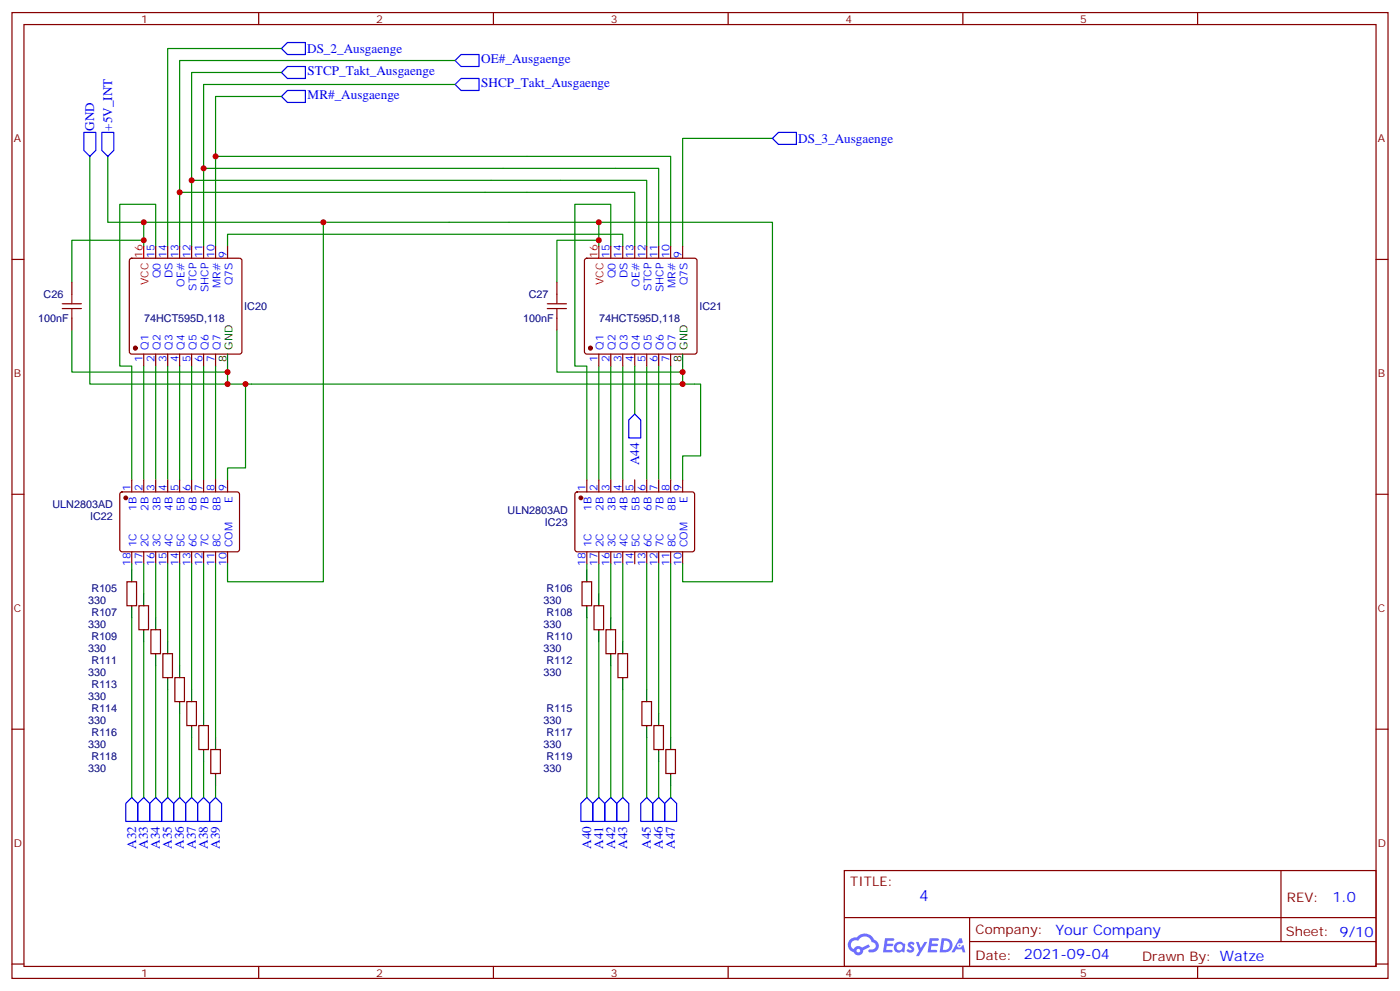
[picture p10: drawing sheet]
<svg xmlns="http://www.w3.org/2000/svg" width="412mm" height="292mm" viewBox="0 0 412 292" stroke-linecap="round" stroke-linejoin="round" font-family="sans-serif">
<g fill="none" stroke="#870000" stroke-width=".35">
<path d="M3.5 3.7h405.4v284.3h-405.4zM7.1 7.2h398.2v277.3h-398.2zM76.2 3.7v3.5M145.3 3.7v3.5M214.5 3.7v3.5M283.6 3.7v3.5M352.8 3.7v3.5M3.5 76.4h3.6M405.3 76.4h3.6M3.5 145.5h3.6M405.3 145.5h3.6M3.5 214.7h3.6"/>
<path d="M405.3 214.7h3.6M248.7 256.3h156.6v28.2h-156.6zM377.3 256.3v20.9M248.7 270.1h156.5M285.6 277.2h119.6M285.6 270.1v14.2M3.5 283.8h3.6M76.2 284.5v3.5M145.3 284.5v3.5M214.5 284.5v3.5M283.6 284.5v3.5M352.8 284.5v3.5"/>
<path d="M405.3 283.8h3.6"/>
</g>
<g fill="#5487ff">
<path d="M267.7 277.5a1.22 1.22 0 0 1 1.7 .2l-.4 .6a.47 .47 0 0 0-.3-.4 .47 .47 0 0 0-.5 .2l.1 .2a1.14 1.14 0 0 1 .8 1.8 1.14 1.14 0 0 1-1.9 0l-.2-.2 .5-.6 .7 .5a.29 .29 0 0 0 .3-.3 .29 .29 0 0 0-.2-.3 1.04 1.04 0 0 1-.6-1.7z"/>
<path d="M260.7 276.2h2.4l.3 .2-.2 .5-1.8 .1-.1 .8h1.5l.3 .4-.3 .4h-1.6l-.2 1.1h1.7l.2 .3-.2 .3-2.6 .1z"/>
<path d="M273.8 276.2h2.4l.3 .2-.1 .5-1.8 .1-.2 .8h1.6l.3 .4-.4 .4-1.6-.1-.1 1.1 1.7 .1 .2 .3-.2 .3-2.6 .1z"/>
<path d="M282.6 276.2h.7l.3 1.3-.6 .3a.69 .69 0 0 0-1 .3 .69 .69 0 0 0 .4 .9 .69 .69 0 0 0 .9-.6l.5-.2 .6 2.2h-.8l-.2-.9h-1.8l-.5 .9h-.8z"/>
<path d="M269.8 277.3h.8l.6 1.8 1.1-1.8h.9l-2.6 4.2h-.8l.9-1.5z"/>
<path d="M277.4 276.2l-.6 4.2h1.3a2.11 2.11 0 0 0 2.5-2.1 2.11 2.11 0 0 0-2.5-2.1zM278.1 277a1.39 1.39 0 0 1 1.7 1.4 1.39 1.39 0 0 1-1.8 1.2h-.3z"/>
<path d="M263.7 277.8a1.54 1.54 0 0 0-.1 2.2 1.54 1.54 0 0 0 2.2 .1l.6 .3 .3-2.3-.2-.3h-.4a1.49 1.49 0 0 0-2.4 0zM264 278.8a.94 .94 0 0 1 1.8 0 .94 .94 0 0 1-1.8 0z"/>
<path d="M250.4 276.6a2.18 2.18 0 0 0 1.1 3.7 1.44 1.44 0 0 0 1.6 .9 1.44 1.44 0 0 0 1.2-1.4l2-1.1-.5-.7-1.9 1a1.47 1.47 0 0 0-2.4 .4 1.39 1.39 0 0 1-.7-1.9 1.39 1.39 0 0 1 2-.5 2.12 2.12 0 0 1 2.2-1.3 2.12 2.12 0 0 1 1.9 1.7 1.14 1.14 0 0 1 1.1 1.4 1.14 1.14 0 0 1-1.7 .7 .43 .43 0 0 0-.5 .4 .43 .43 0 0 0 .4 .5 1.98 1.98 0 0 0 2.5-1.2 1.98 1.98 0 0 0-1.2-2.6 3.1 3.1 0 0 0-5.3-.6l-.9 .1zM252.3 279.9a.55 .55 0 0 1 1.1 0 .55 .55 0 0 1-1.1 0z"/>
<circle cx="282.6" cy="278.3" r=".26"/>
</g>
<g fill="none" stroke="#008700" stroke-width=".35">
<path d="M82.9 14.3h-33.5v58.2M134.1 17.8h-81.2v54.7M82.9 21.3h-26.5v51.2M82.9 28.4h-19.4v44.1M134.1 24.9h-74.1v47.6M26.5 46v67.1h174.6v-5.3M31.7 46v19.4h10.6v7.1M52.9 56.6h134.1v15.9M56.4 53.1h134.1v19.4M60 49.6h134v22.9M63.5 46h134.1v26.5M227.5 40.7h-26.4v31.8"/>
<path d="M42.3 65.4h134.1v7.1M42.3 70.7h-21.1v12.4M45.9 72.5v-12.4h-10.6v47.7h3.5v33.5M67 72.5v-3.5h116.4v3.5M95.2 65.4v105.9h-28.2v-5.3M176.4 70.7h-12.4v12.4M176.4 65.4h51.1v105.9h-26.4v-5.3M179.9 72.5v-12.4h-10.6v47.7h3.6v33.5M21.2 97.2v12.3h45.8M164 97.2v12.3h37.1M42.3 107.8v33.5M45.9 107.8v33.5"/>
<path d="M49.4 107.8v33.5M52.9 107.8v33.5M56.4 107.8v33.5M60 107.8v33.5M63.5 107.8v33.5M67 107.8v5.3M72.3 113.1v24.7h-5.3v3.5M176.4 107.8v33.5M179.9 107.8v33.5M183.4 107.8v33.5M187 107.8v14.1M190.5 107.8v33.5"/>
<path d="M194 107.8v33.5M197.6 107.8v33.5M201.1 113.1h5.3v21.1h-5.3v7.1M38.8 166v1.7M42.3 166v8.8M45.9 166v15.9M49.4 166v22.9M52.9 166v30M56.4 166v37M60 166v44.1M63.5 166v51.1M172.9 166v1.7"/>
<path d="M176.4 166v8.8M179.9 166v15.9M183.4 166v22.9M190.5 166v37M194 166v44.1M197.6 166v51.1M38.8 181.9v52.9M42.3 188.9v45.9M45.9 196v38.8M172.9 181.9v52.9M176.4 188.9v45.9M179.9 196v38.8"/>
<path d="M49.4 203v31.8M52.9 210.1v24.7M56.4 217.1v17.7M183.4 203v31.8M190.5 217.1v17.7M60 224.2v10.6M63.5 231.2v3.6M194 224.2v10.6M197.6 231.2v3.6"/>
</g>
<g fill="none" stroke="#00f" stroke-width=".35">
<path d="M84.7 12.5h5.3v3.6h-5.3l-1.8-1.8zM84.7 19.6h5.3v3.5h-5.3l-1.8-1.8zM135.8 16.1h5.3v3.5h-5.3l-1.7-1.8zM24.7 39h3.5v5.3l-1.7 1.7-1.8-1.7zM30 39h3.5v5.3l-1.8 1.7-1.7-1.7zM82.9 28.4l1.8-1.8h5.3v3.6h-5.3zM134.1 24.9l1.7-1.8h5.3v3.5h-5.3zM227.5 40.7l1.8-1.7h5.3v3.5h-5.3zM187 121.9l1.7 1.7v5.3h-3.5v-5.3zM38.8 234.8l1.8 1.7v5.3h-3.6v-5.3zM42.3 234.8l1.8 1.7v5.3h-3.5v-5.3zM45.9 234.8l1.7 1.7v5.3h-3.5v-5.3z"/>
<path d="M47.6 236.5l1.8-1.7 1.8 1.7v5.3h-3.6zM51.2 236.5l1.7-1.7 1.8 1.7v5.3h-3.5zM56.4 234.8l1.8 1.7v5.3h-3.5v-5.3zM60 234.8l1.7 1.7v5.3h-3.5v-5.3zM63.5 234.8l1.8 1.7v5.3h-3.6v-5.3zM172.9 234.8l1.7 1.7v5.3h-3.5v-5.3zM174.6 236.5l1.8-1.7 1.8 1.7v5.3h-3.6zM179.9 234.8l1.8 1.7v5.3h-3.5v-5.3zM183.4 234.8l1.8 1.7v5.3h-3.5v-5.3zM190.5 234.8l1.8 1.7v5.3h-3.6v-5.3zM192.3 236.5l1.7-1.7 1.8 1.7v5.3h-3.5zM197.6 234.8l1.7 1.7v5.3h-3.5v-5.3z"/>
</g>
<g fill="#870000" stroke="#870000" stroke-width=".35">
<circle cx="39.9" cy="102.5" r=".53"/>
<circle cx="173.9" cy="102.5" r=".53"/>
<circle cx="37" cy="146.6" r=".53"/>
<circle cx="171.1" cy="146.6" r=".53"/>
</g>
<g fill="none" stroke="#870000" stroke-width=".35">
<path d="M38.3 76.2l.5-.2h31.8l.5 .2 .2 .5v26.8l-.3 .5-.4 .2h-31.8l-.5-.2-.2-.5v-26.8zM45.9 72.5v3.5M49.4 72.5v3.5M52.9 72.5v3.5M56.4 72.5v3.5M60 72.5v3.5M63.5 72.5v3.5M67 72.5v3.5M172.4 76.2l.5-.2h31.7l.5 .2 .2 .5v26.8l-.2 .5-.5 .2h-31.7l-.5-.2-.2-.5v-26.8zM179.9 72.5v3.5M183.4 72.5v3.5M187 72.5v3.5"/>
<path d="M190.5 72.5v3.5M194 72.5v3.5M197.6 72.5v3.5M201.1 72.5v3.5M21.2 83.1v3.5M21.2 93.7v3.5M164 83.1v3.5M164 93.7v3.5M42.3 104.2v3.6M45.9 104.2v3.6M49.4 104.2v3.6M52.9 104.2v3.6"/>
<path d="M56.4 104.2v3.6M60 104.2v3.6M63.5 104.2v3.6M176.4 104.2v3.6M179.9 104.2v3.6M183.4 104.2v3.6M187 104.2v3.6M190.5 104.2v3.6M194 104.2v3.6M197.6 104.2v3.6M35.5 145l.5-.2 34.1 .1 .5 .6-.1 16.5-.7 .5-34.1-.1-.4-.7v-16.2zM38.8 141.3v3.5"/>
<path d="M42.3 141.3v3.5M45.9 141.3v3.5M49.4 141.3v3.5M52.9 141.3v3.5M56.4 141.3v3.5M60 141.3v3.5M63.5 141.3v3.5M67 141.3v3.5M169.6 145l.4-.2 34.2 .1 .4 .6-.1 16.5-.6 .5-34.1-.1-.5-.7v-16.2zM172.9 141.3v3.5M176.4 141.3v3.5M179.9 141.3v3.5"/>
<path d="M183.4 141.3v3.5M187 141.3v3.5M190.5 141.3v3.5M194 141.3v3.5M197.6 141.3v3.5M201.1 141.3v3.5M37.4 171.3h2.8v7h-2.8zM38.8 162.5v3.5M40.9 178.3h2.8v7.1h-2.8zM42.3 162.5v3.5M45.9 162.5v3.5M49.4 162.5v3.5"/>
<path d="M52.9 162.5v3.5M56.4 162.5v3.5M60 162.5v3.5M63.5 162.5v3.5M67 162.5v3.5M171.4 171.3h2.9v7h-2.9zM172.9 162.5v3.5M175 178.3h2.8v7.1h-2.8zM176.4 162.5v3.5M179.9 162.5v3.5M183.4 162.5v3.5M187 162.5v3.5"/>
<path d="M190.5 162.5v3.5M194 162.5v3.5M197.6 162.5v3.5M201.1 162.5v3.5M44.4 185.4h2.9v7h-2.9zM48 192.4h2.8v7.1h-2.8zM51.5 199.5h2.8v7.1h-2.8zM178.5 185.4h2.8v7h-2.8zM182 192.4h2.9v7.1h-2.9zM55 206.6h2.9v7h-2.9zM58.6 213.6h2.8v7.1h-2.8zM189.1 206.6h2.8v7h-2.8z"/>
<path d="M192.6 213.6h2.8v7.1h-2.8zM62.1 220.7h2.8v7h-2.8zM196.1 220.7h2.9v7h-2.9z"/>
</g>
<g fill="none" stroke="#000" stroke-width=".35">
<path d="M67 104.2v3.6M201.1 104.2v3.6M38.8 167.7v3.6M38.8 178.3v3.6M42.3 174.8v3.5M172.9 167.7v3.6M172.9 178.3v3.6M176.4 174.8v3.5M42.3 185.4v3.5M45.9 181.9v3.5M45.9 192.4v3.6M49.4 188.9v3.5"/>
<path d="M49.4 199.5v3.5M52.9 196v3.5M176.4 185.4v3.5M179.9 181.9v3.5M179.9 192.4v3.6M183.4 188.9v3.5M183.4 199.5v3.5M52.9 206.6v3.5M56.4 203v3.6M56.4 213.6v3.5M60 210.1v3.5M63.5 217.1v3.6"/>
<path d="M190.5 203v3.6M190.5 213.6v3.5M194 210.1v3.5M197.6 217.1v3.6M60 220.7v3.5M63.5 227.7v3.5M194 220.7v3.5M197.6 227.7v3.5"/>
</g>
<path d="M42.3 72.5v3.5M176.4 72.5v3.5" fill="none" stroke="#f00" stroke-width=".35"/>
<path d="M18.3 89.4h5.7M18.3 90.8h5.7M21.2 86.6v2.8M21.2 90.8v2.9M161.2 89.4h5.7M161.2 90.8h5.7M164 86.6v2.8M164 90.8v2.9" fill="none" stroke="#a10000" stroke-width=".35"/>
<g fill="#c00">
<circle cx="42.3" cy="65.4" r=".88"/>
<circle cx="52.9" cy="56.6" r=".88"/>
<circle cx="56.4" cy="53.1" r=".88"/>
<circle cx="60" cy="49.6" r=".88"/>
<circle cx="63.5" cy="46" r=".88"/>
<circle cx="67" cy="113.1" r=".88"/>
<circle cx="72.3" cy="113.1" r=".88"/>
<circle cx="42.3" cy="70.7" r=".88"/>
<circle cx="67" cy="109.5" r=".88"/>
<circle cx="176.4" cy="70.7" r=".88"/>
<circle cx="201.1" cy="109.5" r=".88"/>
<circle cx="201.1" cy="113.1" r=".88"/>
<circle cx="176.4" cy="65.4" r=".88"/>
<circle cx="95.3" cy="65.4" r=".88"/>
</g>
<text font-size="4.6" fill="#00f" x="270.8" y="265.3">4</text>
<g font-size="4.2" fill="#00f">
<text x="392.5" y="265.6">1.0</text>
<text x="310.9" y="275.1">Your Company</text>
<text x="301.6" y="282.4">2021-09-04</text>
</g>
<g font-size="3.9" fill="#00f">
<text x="90.5" y="15.6">DS_2_Ausgaenge</text>
<text x="90.6" y="22.2">STCP_Takt_Ausgaenge</text>
<text x="141.8" y="18.7">OE#_Ausgaenge</text>
<text x="90.6" y="29.2">MR#_Ausgaenge</text>
<text x="141.8" y="25.7">SHCP_Takt_Ausgaenge</text>
<text x="27.8" y="38.5" transform="rotate(-90 27.8 38.5)">GND</text>
<text x="33.1" y="38.5" transform="rotate(-90 33.1 38.5)">+5V_INT</text>
<text x="235.1" y="42">DS_3_Ausgaenge</text>
<text x="188.2" y="136.9" transform="rotate(-90 188.2 136.9)">A44</text>
<text x="40.1" y="249.8" transform="rotate(-90 40.1 249.8)">A32</text>
<text x="43.6" y="249.8" transform="rotate(-90 43.6 249.8)">A33</text>
<text x="47.1" y="249.8" transform="rotate(-90 47.1 249.8)">A34</text>
<text x="50.6" y="249.8" transform="rotate(-90 50.6 249.8)">A35</text>
<text x="54.2" y="249.8" transform="rotate(-90 54.2 249.8)">A36</text>
<text x="57.7" y="249.8" transform="rotate(-90 57.7 249.8)">A37</text>
<text x="61.2" y="249.8" transform="rotate(-90 61.2 249.8)">A38</text>
<text x="64.8" y="249.8" transform="rotate(-90 64.8 249.8)">A39</text>
<text x="174.1" y="249.8" transform="rotate(-90 174.1 249.8)">A40</text>
<text x="177.6" y="249.8" transform="rotate(-90 177.6 249.8)">A41</text>
<text x="181.2" y="249.8" transform="rotate(-90 181.2 249.8)">A42</text>
<text x="184.7" y="249.8" transform="rotate(-90 184.7 249.8)">A43</text>
<text x="191.8" y="249.8" transform="rotate(-90 191.8 249.8)">A45</text>
<text x="195.3" y="249.8" transform="rotate(-90 195.3 249.8)">A46</text>
<text x="198.8" y="249.8" transform="rotate(-90 198.8 249.8)">A47</text>
</g>
<g font-size="3.9" fill="#800">
<text x="250.5" y="260.9">TITLE:</text>
<text x="379.1" y="265.6">REV:</text>
<text x="287.4" y="275.1">Company:</text>
<text x="378.7" y="275.7">Sheet: 9/10</text>
<text x="287.4" y="282.8">Date:</text>
<text x="336.4" y="282.8">Drawn By: Watze</text>
</g>
<g font-size="3.2" fill="#800">
<text x="41.6" y="6.7">1</text>
<text x="110.8" y="6.7">2</text>
<text x="179.9" y="6.7">3</text>
<text x="249.1" y="6.7">4</text>
<text x="318.2" y="6.7">5</text>
<text x="4.1" y="41.8">A</text>
<text x="405.9" y="41.8">A</text>
<text x="4.1" y="110.9">B</text>
<text x="405.9" y="110.9">B</text>
<text x="4.1" y="180.1">C</text>
<text x="405.9" y="180.1">C</text>
<text x="4.1" y="249.2">D</text>
<text x="405.9" y="249.2">D</text>
<text x="41.6" y="287.5">1</text>
<text x="110.8" y="287.5">2</text>
<text x="179.9" y="287.5">3</text>
<text x="249.1" y="287.5">4</text>
<text x="318.2" y="287.5">5</text>
</g>
<g font-size="3.2" fill="#f00">
<text x="42" y="75.8" transform="rotate(-90 42 75.8)">16</text>
<text x="176" y="75.8" transform="rotate(-90 176 75.8)">16</text>
<text x="43.7" y="83.9" transform="rotate(-90 43.7 83.9)">VCC</text>
<text x="177.8" y="83.9" transform="rotate(-90 177.8 83.9)">VCC</text>
</g>
<g font-size="3.2" fill="#00f">
<text x="45.5" y="75.8" transform="rotate(-90 45.5 75.8)">15</text>
<text x="49" y="75.8" transform="rotate(-90 49 75.8)">14</text>
<text x="52.6" y="75.8" transform="rotate(-90 52.6 75.8)">13</text>
<text x="56.1" y="75.8" transform="rotate(-90 56.1 75.8)">12</text>
<text x="59.6" y="75.8" transform="rotate(-90 59.6 75.8)">11</text>
<text x="63.1" y="75.8" transform="rotate(-90 63.1 75.8)">10</text>
<text x="66.7" y="75.8" transform="rotate(-90 66.7 75.8)">9</text>
<text x="179.6" y="75.8" transform="rotate(-90 179.6 75.8)">15</text>
<text x="183.1" y="75.8" transform="rotate(-90 183.1 75.8)">14</text>
<text x="186.6" y="75.8" transform="rotate(-90 186.6 75.8)">13</text>
<text x="190.1" y="75.8" transform="rotate(-90 190.1 75.8)">12</text>
<text x="193.7" y="75.8" transform="rotate(-90 193.7 75.8)">11</text>
<text x="197.2" y="75.8" transform="rotate(-90 197.2 75.8)">10</text>
<text x="200.7" y="75.8" transform="rotate(-90 200.7 75.8)">9</text>
<text x="47.3" y="81.8" transform="rotate(-90 47.3 81.8)">Q0</text>
<text x="50.8" y="81.9" transform="rotate(-90 50.8 81.9)">DS</text>
<text x="181.3" y="81.8" transform="rotate(-90 181.3 81.8)">Q0</text>
<text x="184.9" y="81.9" transform="rotate(-90 184.9 81.9)">DS</text>
<text x="54.3" y="84.4" transform="rotate(-90 54.3 84.4)">OE#</text>
<text x="57.9" y="85.6" transform="rotate(-90 57.9 85.6)">STCP</text>
<text x="61.4" y="86" transform="rotate(-90 61.4 86)">SHCP</text>
<text x="64.9" y="84.8" transform="rotate(-90 64.9 84.8)">MR#</text>
<text x="68.4" y="84" transform="rotate(-90 68.4 84)">Q7S</text>
<text x="188.4" y="84.4" transform="rotate(-90 188.4 84.4)">OE#</text>
<text x="191.9" y="85.6" transform="rotate(-90 191.9 85.6)">STCP</text>
<text x="195.4" y="86" transform="rotate(-90 195.4 86)">SHCP</text>
<text x="199" y="84.8" transform="rotate(-90 199 84.8)">MR#</text>
<text x="202.5" y="84" transform="rotate(-90 202.5 84)">Q7S</text>
<text x="42" y="106.4" transform="rotate(-90 42 106.4)">1</text>
<text x="43.7" y="102.9" transform="rotate(-90 43.7 102.9)">Q1</text>
<text x="45.5" y="106.4" transform="rotate(-90 45.5 106.4)">2</text>
<text x="47.3" y="102.9" transform="rotate(-90 47.3 102.9)">Q2</text>
<text x="49" y="106.4" transform="rotate(-90 49 106.4)">3</text>
<text x="50.8" y="102.9" transform="rotate(-90 50.8 102.9)">Q3</text>
<text x="52.6" y="106.4" transform="rotate(-90 52.6 106.4)">4</text>
<text x="54.3" y="102.9" transform="rotate(-90 54.3 102.9)">Q4</text>
<text x="56.1" y="106.4" transform="rotate(-90 56.1 106.4)">5</text>
<text x="57.9" y="102.9" transform="rotate(-90 57.9 102.9)">Q5</text>
<text x="59.6" y="106.4" transform="rotate(-90 59.6 106.4)">6</text>
<text x="61.4" y="102.9" transform="rotate(-90 61.4 102.9)">Q6</text>
<text x="63.1" y="106.4" transform="rotate(-90 63.1 106.4)">7</text>
<text x="64.9" y="102.9" transform="rotate(-90 64.9 102.9)">Q7</text>
<text x="176" y="106.4" transform="rotate(-90 176 106.4)">1</text>
<text x="177.8" y="102.9" transform="rotate(-90 177.8 102.9)">Q1</text>
<text x="179.6" y="106.4" transform="rotate(-90 179.6 106.4)">2</text>
<text x="181.3" y="102.9" transform="rotate(-90 181.3 102.9)">Q2</text>
<text x="183.1" y="106.4" transform="rotate(-90 183.1 106.4)">3</text>
<text x="184.9" y="102.9" transform="rotate(-90 184.9 102.9)">Q3</text>
<text x="186.6" y="106.4" transform="rotate(-90 186.6 106.4)">4</text>
<text x="188.4" y="102.9" transform="rotate(-90 188.4 102.9)">Q4</text>
<text x="190.1" y="106.4" transform="rotate(-90 190.1 106.4)">5</text>
<text x="191.9" y="102.9" transform="rotate(-90 191.9 102.9)">Q5</text>
<text x="193.7" y="106.4" transform="rotate(-90 193.7 106.4)">6</text>
<text x="195.4" y="102.9" transform="rotate(-90 195.4 102.9)">Q6</text>
<text x="197.2" y="106.4" transform="rotate(-90 197.2 106.4)">7</text>
<text x="199" y="102.9" transform="rotate(-90 199 102.9)">Q7</text>
<text x="38.5" y="144.6" transform="rotate(-90 38.5 144.6)">1</text>
<text x="42" y="144.6" transform="rotate(-90 42 144.6)">2</text>
<text x="45.5" y="144.6" transform="rotate(-90 45.5 144.6)">3</text>
<text x="49" y="144.6" transform="rotate(-90 49 144.6)">4</text>
<text x="52.6" y="144.6" transform="rotate(-90 52.6 144.6)">5</text>
<text x="56.1" y="144.6" transform="rotate(-90 56.1 144.6)">6</text>
<text x="59.6" y="144.6" transform="rotate(-90 59.6 144.6)">7</text>
<text x="63.1" y="144.6" transform="rotate(-90 63.1 144.6)">8</text>
<text x="66.7" y="144.6" transform="rotate(-90 66.7 144.6)">9</text>
<text x="68.4" y="148.1" transform="rotate(-90 68.4 148.1)">E</text>
<text x="172.5" y="144.6" transform="rotate(-90 172.5 144.6)">1</text>
<text x="176" y="144.6" transform="rotate(-90 176 144.6)">2</text>
<text x="179.6" y="144.6" transform="rotate(-90 179.6 144.6)">3</text>
<text x="183.1" y="144.6" transform="rotate(-90 183.1 144.6)">4</text>
<text x="186.6" y="144.6" transform="rotate(-90 186.6 144.6)">5</text>
<text x="190.1" y="144.6" transform="rotate(-90 190.1 144.6)">6</text>
<text x="193.7" y="144.6" transform="rotate(-90 193.7 144.6)">7</text>
<text x="197.2" y="144.6" transform="rotate(-90 197.2 144.6)">8</text>
<text x="200.7" y="144.6" transform="rotate(-90 200.7 144.6)">9</text>
<text x="202.5" y="148.1" transform="rotate(-90 202.5 148.1)">E</text>
<text x="40.2" y="150.3" transform="rotate(-90 40.2 150.3)">1B</text>
<text x="43.7" y="150.3" transform="rotate(-90 43.7 150.3)">2B</text>
<text x="47.3" y="150.3" transform="rotate(-90 47.3 150.3)">3B</text>
<text x="50.8" y="150.3" transform="rotate(-90 50.8 150.3)">4B</text>
<text x="54.3" y="150.3" transform="rotate(-90 54.3 150.3)">5B</text>
<text x="57.9" y="150.3" transform="rotate(-90 57.9 150.3)">6B</text>
<text x="61.4" y="150.3" transform="rotate(-90 61.4 150.3)">7B</text>
<text x="64.9" y="150.3" transform="rotate(-90 64.9 150.3)">8B</text>
<text x="174.3" y="150.3" transform="rotate(-90 174.3 150.3)">1B</text>
<text x="177.8" y="150.3" transform="rotate(-90 177.8 150.3)">2B</text>
<text x="181.3" y="150.3" transform="rotate(-90 181.3 150.3)">3B</text>
<text x="184.9" y="150.3" transform="rotate(-90 184.9 150.3)">4B</text>
<text x="188.4" y="150.3" transform="rotate(-90 188.4 150.3)">5B</text>
<text x="191.9" y="150.3" transform="rotate(-90 191.9 150.3)">6B</text>
<text x="195.4" y="150.3" transform="rotate(-90 195.4 150.3)">7B</text>
<text x="199" y="150.3" transform="rotate(-90 199 150.3)">8B</text>
<text x="40.2" y="161.1" transform="rotate(-90 40.2 161.1)">1C</text>
<text x="43.7" y="161.1" transform="rotate(-90 43.7 161.1)">2C</text>
<text x="47.3" y="161.1" transform="rotate(-90 47.3 161.1)">3C</text>
<text x="50.8" y="161.1" transform="rotate(-90 50.8 161.1)">4C</text>
<text x="54.3" y="161.1" transform="rotate(-90 54.3 161.1)">5C</text>
<text x="57.9" y="161.1" transform="rotate(-90 57.9 161.1)">6C</text>
<text x="61.4" y="161.1" transform="rotate(-90 61.4 161.1)">7C</text>
<text x="64.9" y="161.1" transform="rotate(-90 64.9 161.1)">8C</text>
<text x="68.4" y="161.1" transform="rotate(-90 68.4 161.1)">COM</text>
<text x="174.3" y="161.1" transform="rotate(-90 174.3 161.1)">1C</text>
<text x="177.8" y="161.1" transform="rotate(-90 177.8 161.1)">2C</text>
<text x="181.3" y="161.1" transform="rotate(-90 181.3 161.1)">3C</text>
<text x="184.9" y="161.1" transform="rotate(-90 184.9 161.1)">4C</text>
<text x="188.4" y="161.1" transform="rotate(-90 188.4 161.1)">5C</text>
<text x="191.9" y="161.1" transform="rotate(-90 191.9 161.1)">6C</text>
<text x="195.4" y="161.1" transform="rotate(-90 195.4 161.1)">7C</text>
<text x="199" y="161.1" transform="rotate(-90 199 161.1)">8C</text>
<text x="202.5" y="161.1" transform="rotate(-90 202.5 161.1)">COM</text>
<text x="38.5" y="166.7" transform="rotate(-90 38.5 166.7)">18</text>
<text x="42" y="166.7" transform="rotate(-90 42 166.7)">17</text>
<text x="45.5" y="166.7" transform="rotate(-90 45.5 166.7)">16</text>
<text x="49" y="166.7" transform="rotate(-90 49 166.7)">15</text>
<text x="52.6" y="166.7" transform="rotate(-90 52.6 166.7)">14</text>
<text x="56.1" y="166.7" transform="rotate(-90 56.1 166.7)">13</text>
<text x="59.6" y="166.7" transform="rotate(-90 59.6 166.7)">12</text>
<text x="63.1" y="166.7" transform="rotate(-90 63.1 166.7)">11</text>
<text x="66.7" y="166.7" transform="rotate(-90 66.7 166.7)">10</text>
<text x="172.5" y="166.7" transform="rotate(-90 172.5 166.7)">18</text>
<text x="176" y="166.7" transform="rotate(-90 176 166.7)">17</text>
<text x="179.6" y="166.7" transform="rotate(-90 179.6 166.7)">16</text>
<text x="183.1" y="166.7" transform="rotate(-90 183.1 166.7)">15</text>
<text x="186.6" y="166.7" transform="rotate(-90 186.6 166.7)">14</text>
<text x="190.1" y="166.7" transform="rotate(-90 190.1 166.7)">13</text>
<text x="193.7" y="166.7" transform="rotate(-90 193.7 166.7)">12</text>
<text x="197.2" y="166.7" transform="rotate(-90 197.2 166.7)">11</text>
<text x="200.7" y="166.7" transform="rotate(-90 200.7 166.7)">10</text>
</g>
<g font-size="3.2" fill="#000080">
<text x="12.9" y="87.7">C26</text>
<text x="155.7" y="87.7">C27</text>
<text x="11.2" y="94.8">100nF</text>
<text x="42.5" y="94.8">74HCT595D,118</text>
<text x="72" y="91.2">IC20</text>
<text x="154.1" y="94.8">100nF</text>
<text x="176.5" y="94.8">74HCT595D,118</text>
<text x="206" y="91.2">IC21</text>
<text x="15.5" y="149.5">ULN2803AD</text>
<text x="26.5" y="153">IC22</text>
<text x="149.5" y="151.2">ULN2803AD</text>
<text x="160.5" y="154.8">IC23</text>
<text x="26" y="177.7">330</text>
<text x="27" y="174.2">R105</text>
<text x="160.1" y="177.7">330</text>
<text x="161" y="174.2">R106</text>
<text x="26" y="184.8">330</text>
<text x="27" y="181.3">R107</text>
<text x="160.1" y="184.8">330</text>
<text x="161" y="181.3">R108</text>
<text x="26" y="191.9">330</text>
<text x="27" y="188.3">R109</text>
<text x="160.1" y="191.9">330</text>
<text x="161" y="188.3">R110</text>
<text x="27" y="195.4">R111</text>
<text x="161" y="195.4">R112</text>
<text x="26" y="198.9">330</text>
<text x="27" y="202.4">R113</text>
<text x="160.1" y="198.9">330</text>
<text x="26" y="206">330</text>
<text x="27" y="209.5">R114</text>
<text x="161" y="209.5">R115</text>
<text x="26" y="213">330</text>
<text x="160.1" y="213">330</text>
<text x="26" y="220.1">330</text>
<text x="27" y="216.5">R116</text>
<text x="160.1" y="220.1">330</text>
<text x="161" y="216.5">R117</text>
<text x="26" y="227.1">330</text>
<text x="27" y="223.6">R118</text>
<text x="160.1" y="227.1">330</text>
<text x="161" y="223.6">R119</text>
</g>
<g font-size="3.2">
<text x="66.7" y="106.4" transform="rotate(-90 66.7 106.4)">8</text>
<text x="68.4" y="102.9" transform="rotate(-90 68.4 102.9)">GND</text>
<text x="200.7" y="106.4" transform="rotate(-90 200.7 106.4)">8</text>
<text x="202.5" y="102.9" transform="rotate(-90 202.5 102.9)">GND</text>
</g>
</svg>
